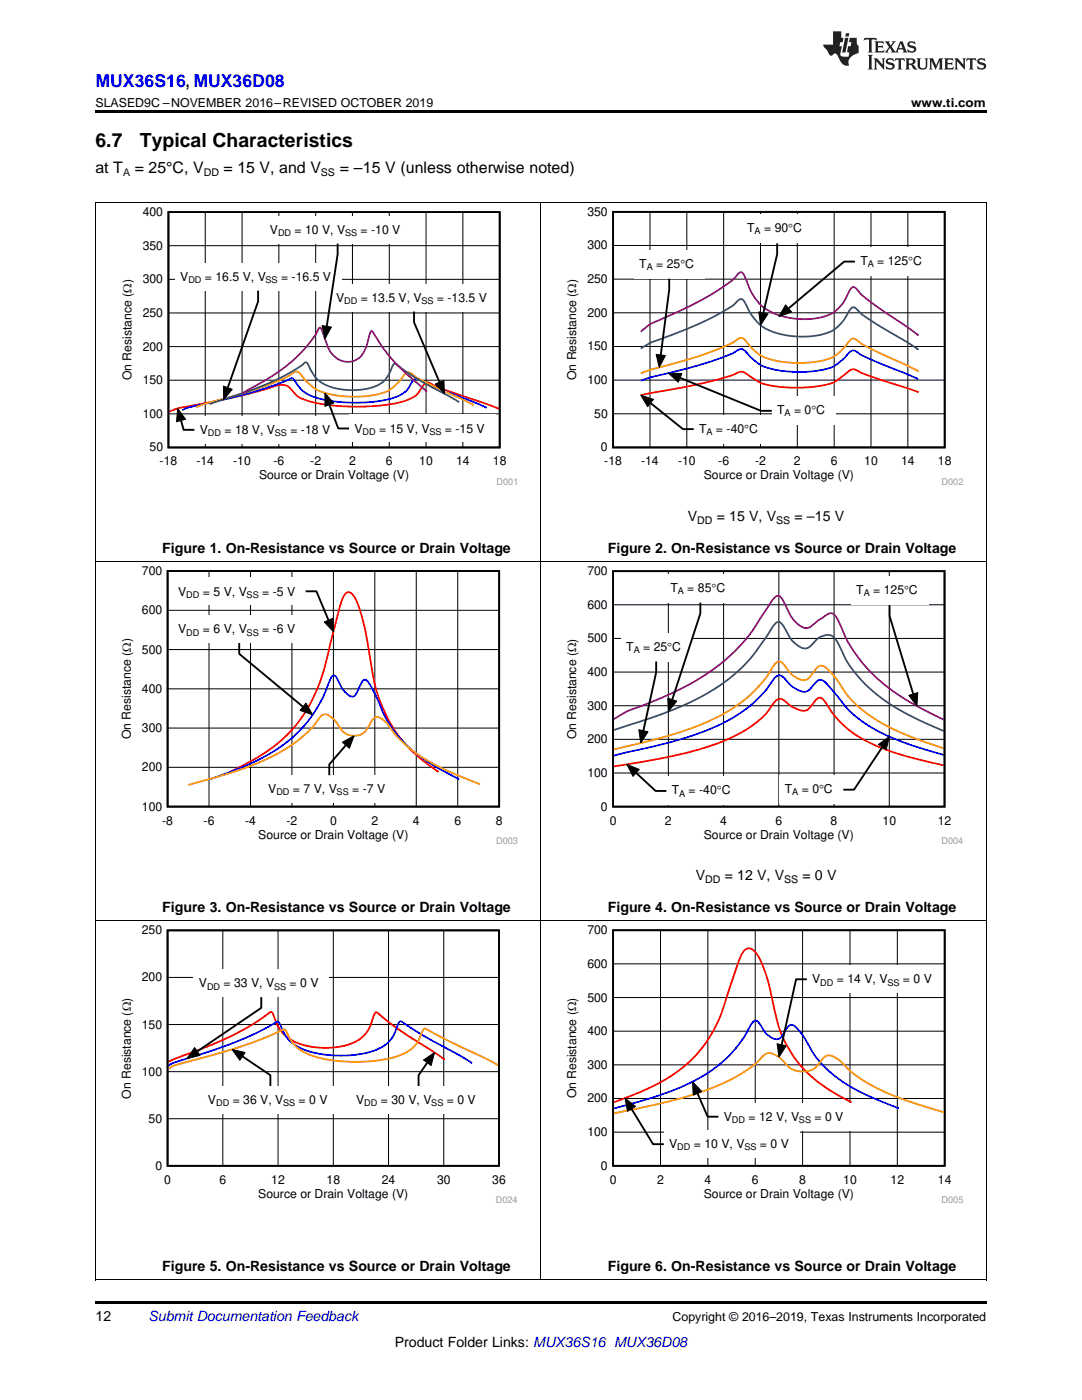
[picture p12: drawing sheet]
<svg xmlns="http://www.w3.org/2000/svg" width="216mm" height="279mm" viewBox="0 0 216 279" stroke-linecap="round" stroke-linejoin="round" font-family="sans-serif">
<path d="M19 255.4l.2 .1zM196.7 255.4l.1 .1zM19 259.7h177.8v.5h-177.8z" fill="#000"/>
<path d="M19.1 183.8v71.7M107.9 183.8v71.7M196.8 183.8v71.7M19 255.4h177.8" fill="none" stroke="#000" stroke-width=".2"/>
<path d="M23.7 184.7h79.6v55.5h-79.6z" fill-rule="evenodd" fill="#fff"/>
<path d="M33.4 185.7h66.2v47h-66.2z" fill="none" stroke="#000" stroke-width=".35"/>
<path d="M33.4 195.1h66.2M44.5 185.7v47M55.5 185.7v47M66.5 185.7v47M77.5 185.7v47M88.5 185.7v47M33.4 213.9h66.2M33.4 204.5h66.2M33.4 223.3h66.2" fill="none" stroke="#000" stroke-width=".2"/>
<path d="M88.5 211.4l-2.3-1.7-6.3-4-4.8-3.7-.4 .4-1.3 3.3-.8 1-.9 .7-1.3 .7-1.8 .6-1.9 .3-2.1 .1-1.9-.1-2-.4-1.6-.6-1.6-.8-1-.9-.7-.9-.6-1.1-.8-2.1-.3-.3-3.9 2.7-4 2.1-3.3 1.5-8 3.1-1.3 .7" fill="none" stroke="#f00" stroke-width=".35"/>
<path d="M94.1 212.1l-2.1-1.3-7.6-4.1-4.4-2.9-.3 .1-.2 .4-.9 2.2-.5 .9-.7 .7-1.2 .9-1.5 .7-2 .5-2.1 .3-2.4 .2-2.4-.1-2.5-.4-2.1-.5-1.6-.7-1.3-.8-.8-.8-.8-1.2-.9-2-.4-.3-4 2.1-4.1 1.9-4.2 1.5-8 2.6-1 .3-.5 .4" fill="none" stroke="#00f" stroke-width=".35"/>
<path d="M99.4 212.6l-2.7-1.5-7.9-3.7-3.9-2.1h-.2l-.3 .3-.8 2-.7 1-1 .9-1.3 .8-1.9 .7-2.2 .5-2.4 .3-2.7 .1-3-.1-2.7-.3-2.5-.5-2-.7-1.6-1-1-.9-.8-1.1-.8-1.6-.4-.3-3.9 1.8-4.1 1.5-5 1.5-8.4 2.3-.9 .3-.7 .5" fill="none" stroke="#f90" stroke-width=".35"/>
<path d="M70 216.7h27v5.5h-27z" fill-rule="evenodd" fill="#fff"/>
<path d="M84.5 211.6l2.2-1.6-.7 2.6z" fill="#000"/>
<path d="M84.5 211.6l2.2-1.6-.7 2.6z" fill="none" stroke="#000" stroke-width=".2"/>
<path d="M85.3 212.1l-1.8 2.5v2.1" fill="none" stroke="#000" stroke-width=".37"/>
<path d="M38.6 193.5h27.1v5.5h-27.1z" fill-rule="evenodd" fill="#fff"/>
<path d="M38.8 209.1l1.1 1.5-2.6 .7z" fill="#000"/>
<path d="M38.8 209.1l1.1 1.5-2.6 .7z" fill="none" stroke="#000" stroke-width=".2"/>
<path d="M52.1 199v2.1l-12.7 8.7" fill="none" stroke="#000" stroke-width=".37"/>
<path d="M40.4 216.7h27.1v5.5h-27.1z" fill-rule="evenodd" fill="#fff"/>
<path d="M46.3 209.4l2.6 .7-1 1.5z" fill="#000"/>
<path d="M46.3 209.4l2.6 .7-1 1.5z" fill="none" stroke="#000" stroke-width=".2"/>
<path d="M48.4 210.8l5.6 3.8v2.1" fill="none" stroke="#000" stroke-width=".37"/>
<path d="M112.6 184.7h79.6v55.5h-79.6z" fill-rule="evenodd" fill="#fff"/>
<path d="M122.3 185.6h66.2v47.1h-66.2z" fill="none" stroke="#000" stroke-width=".35"/>
<path d="M122.3 199.1h66.2M122.3 192.4h66.2M131.8 185.6v47.1M141.2 185.6v47.1M150.7 185.6v47.1M160.1 185.6v47.1M169.6 185.6v47.1M179 185.6v47.1M122.3 219.2h66.2M122.3 212.5h66.2M122.3 205.8h66.2M122.3 225.9h66.2" fill="none" stroke="#000" stroke-width=".2"/>
<path d="M169.6 219.8l.2 .1-3.5-1.9-3.1-2.1a22.9 22.9 0 0 1-8.7-14.7l-.3-1.1a27.6 27.6 0 0 0-3.3-9.8 1.61 1.61 0 0 0-2.1-.8 7.8 7.8 0 0 0-1.9 3.7l-.5 1.5a83.1 83.1 0 0 1-3.7 10.4 28.1 28.1 0 0 1-15.2 12.9l-5 2" fill="none" stroke="#f00" stroke-width=".35"/>
<path d="M179 221.1h.2l-7-2.9-2.6-1.4-2.6-1.7a20.4 20.4 0 0 1-6.4-7.8l-.7-1a3.6 3.6 0 0 0-2.1-1.8 7.5 7.5 0 0 0-1.9 2.4 1.58 1.58 0 0 1-2.4-.1 7.2 7.2 0 0 1-2.1-2.7 .75 .75 0 0 0-.8-.4 .75 .75 0 0 0-.6 .6 27 27 0 0 1-15.4 13.2l-5.4 1.9-6.7 1.8" fill="none" stroke="#00f" stroke-width=".35"/>
<path d="M188.3 222l-9-2.9-3.6-1.6-3.3-1.8a21 21 0 0 1-4.9-4.1l-.5-.3a1.97 1.97 0 0 0-3.3 .6 4.3 4.3 0 0 1-5.4 1.6 9.3 9.3 0 0 1-2.6-2.4l-.5-.3a2.2 2.2 0 0 0-3.6 .6 27.6 27.6 0 0 1-9.2 5.6l-4.2 1.5-4.5 1.3-11.2 2.4" fill="none" stroke="#f90" stroke-width=".35"/>
<path d="M132.5 225.6h27v5.5h-27z" fill-rule="evenodd" fill="#fff"/>
<path d="M124.7 219.2l2.1 1.6-1.6 1z" fill="#000"/>
<path d="M124.7 219.2l2.1 1.6-1.6 1z" fill="none" stroke="#000" stroke-width=".2"/>
<path d="M126 221.3l4.3 7h2.2" fill="none" stroke="#000" stroke-width=".37"/>
<path d="M143.3 220.1h27.1v5.5h-27.1z" fill-rule="evenodd" fill="#fff"/>
<path d="M138.2 215.9l1.8 1.9-1.7 .8z" fill="#000"/>
<path d="M138.2 215.9l1.8 1.9-1.7 .8z" fill="none" stroke="#000" stroke-width=".2"/>
<path d="M139.2 218.2l2 4.7h2.1" fill="none" stroke="#000" stroke-width=".37"/>
<path d="M161 192.7h27v5.5h-27z" fill-rule="evenodd" fill="#fff"/>
<path d="M155.1 208.3l1.8 .4-1.5 2.3z" fill="#000"/>
<path d="M19.1 112.1v71.7M107.9 112.1v71.7M196.8 112.1v71.7M19 183.7h177.8M155.1 208.3l1.8 .4-1.5 2.3z" fill="none" stroke="#000" stroke-width=".2"/>
<path d="M161 195.4h-2.2l-2.8 13.1" fill="none" stroke="#000" stroke-width=".37"/>
<path d="M23.7 113h79.6v55.5h-79.6z" fill-rule="evenodd" fill="#fff"/>
<path d="M33.4 114h66.2v47h-66.2z" fill="none" stroke="#000" stroke-width=".35"/>
<path d="M41.7 114v47M50 114v47M58.3 114v47M66.5 114v47M74.8 114v47M83.1 114v47M91.3 114v47M33.4 137.5h66.2M33.4 129.6h66.2M33.4 121.8h66.2M33.4 153.1h66.2M33.4 145.3h66.2" fill="none" stroke="#000" stroke-width=".2"/>
<path d="M87.2 153.9l.1 .1-3.4-2.6-2.5-2.3a28.8 28.8 0 0 1-7.4-17l-.2-1.3a36.8 36.8 0 0 0-3.1-11.8 1.05 1.05 0 0 0-1.7-.6 10.3 10.3 0 0 0-1.6 4.4l-.5 1.7a114.5 114.5 0 0 1-3.5 12.7 29 29 0 0 1-15.3 15.7l-2.3 1.2" fill="none" stroke="#f00" stroke-width=".35"/>
<path d="M91.3 155.4h.2l-3.7-1.9-2.7-1.6-1.8-1.3-2.5-2.2a23 23 0 0 1-5.6-9.1l-.6-1.2a5.6 5.6 0 0 0-1.7-2.4 .74 .74 0 0 0-.8 .6l-.8 1.8a1.1 1.1 0 0 1-.9 .9 1.1 1.1 0 0 1-1.2-.5 8.5 8.5 0 0 1-2.1-3.3l-.4-.4a.89 .89 0 0 0-.8 .8 27.5 27.5 0 0 1-16.1 16.9l-8.1 3.1" fill="none" stroke="#00f" stroke-width=".35"/>
<path d="M95.5 156.4l.1 .1-5.9-2.5-2.3-1.1-3.3-1.9-2.7-1.9a20.9 20.9 0 0 1-4.3-4.9l-.2-.2a2.06 2.06 0 0 0-2.1-.8l-.8 1a4.8 4.8 0 0 1-1.9 2.4 3.4 3.4 0 0 1-4.5-1.8 4 4 0 0 0-2.9-2.2 4 4 0 0 0-1.9 2l-1.4 1.5-2.5 2.1-2.1 1.4-3.1 1.7-3.1 1.3-3.1 1.2-9.9 2.8" fill="none" stroke="#f90" stroke-width=".35"/>
<path d="M34.5 115.3h26.5v5.5h-26.5z" fill-rule="evenodd" fill="#fff"/>
<path d="M64.7 124.1l1.7-.7 .1 2.7z" fill="#000"/>
<path d="M64.7 124.1l1.7-.7 .1 2.7z" fill="none" stroke="#000" stroke-width=".2"/>
<path d="M61 118h2.1l2.4 5.8" fill="none" stroke="#000" stroke-width=".37"/>
<path d="M34.5 122.8h26.5v5.5h-26.5z" fill-rule="evenodd" fill="#fff"/>
<path d="M61.1 140.3l1.3 2.4-2.5-.9z" fill="#000"/>
<path d="M61.1 140.3l1.3 2.4-2.5-.9z" fill="none" stroke="#000" stroke-width=".2"/>
<path d="M47.7 128.3v2.2l12.8 10.5" fill="none" stroke="#000" stroke-width=".37"/>
<path d="M52.4 154.7h26.6v5.5h-26.6z" fill-rule="evenodd" fill="#fff"/>
<path d="M68.3 148.1l2.4-1.3-1 2.5z" fill="#000"/>
<path d="M68.3 148.1l2.4-1.3-1 2.5z" fill="none" stroke="#000" stroke-width=".2"/>
<path d="M69 148.7l-3.3 3.9v2.1" fill="none" stroke="#000" stroke-width=".37"/>
<path d="M112.6 113h79.6v55.5h-79.6z" fill-rule="evenodd" fill="#fff"/>
<path d="M122.3 114h66.2v47h-66.2z" fill="none" stroke="#000" stroke-width=".35"/>
<path d="M133.4 114v47M144.4 114v47M155.4 114v47M166.4 114v47M177.4 114v47M122.3 134.1h66.2M122.3 127.4h66.2M122.3 120.7h66.2M122.3 154.3h66.2M122.3 147.6h66.2M122.3 140.8h66.2" fill="none" stroke="#000" stroke-width=".2"/>
<path d="M188.3 152.7l-8.9-2.2-3.6-1.3-2.5-1.1a19.7 19.7 0 0 1-8.8-8.2 1.02 1.02 0 0 0-1-.7 1.02 1.02 0 0 0-.9 .8l-.6 .7a2.15 2.15 0 0 1-3.3 .7l-1.1-.6a3.3 3.3 0 0 0-2.2-1.3 8.4 8.4 0 0 0-2.5 2.9 29.6 29.6 0 0 1-13.2 7.1l-6.3 1.6-10.9 1.9" fill="none" stroke="#f00" stroke-width=".35"/>
<path d="M188.3 150.6l-8.1-2.5-3-1.2-2.8-1.4a21.8 21.8 0 0 1-7.7-7.1l-.6-.6a5.6 5.6 0 0 0-2.4-2.1 5.9 5.9 0 0 0-2.2 2 2.25 2.25 0 0 1-2.8-.3 8 8 0 0 1-2.5-2.3 1 1 0 0 0-1.6 .2 28.3 28.3 0 0 1-14.9 11l-6.6 2-10.6 2.5" fill="none" stroke="#00f" stroke-width=".35"/>
<path d="M188.3 149.3l-7.3-2.5-2.7-1.3-3.1-1.6a22.1 22.1 0 0 1-8.2-8.3l-.9-1a4.1 4.1 0 0 0-2.4-1.8 7.9 7.9 0 0 0-2.2 2.4 2.06 2.06 0 0 1-2.8-.1 6.4 6.4 0 0 1-2.2-2.4 1.04 1.04 0 0 0-.9-.7 1.04 1.04 0 0 0-1 .6 28.8 28.8 0 0 1-15.4 12.3l-7.2 2.3-9.5 2.4" fill="none" stroke="#f90" stroke-width=".35"/>
<path d="M122.5 145.7l9.8-3.3 4.4-1.8 4.9-2.5 4.2-2.9a32.2 32.2 0 0 0 7.7-9l.8-1.3a1.21 1.21 0 0 1 1.4-.7l.8 1a8.7 8.7 0 0 0 2.5 3.5 1.99 1.99 0 0 0 3.3-.4 3.4 3.4 0 0 1 3.6-1.5 6.3 6.3 0 0 1 2.2 3.3 25.4 25.4 0 0 0 9.1 10.1l4.1 2.5 7 3.2" fill="none" stroke="#295c75" stroke-width=".35"/>
<path d="M122.5 143.5a38.3 38.3 0 0 1 8.1-3.7l4.1-1.8 4.2-2.2 3.6-2.3 3-2.5a33.2 33.2 0 0 0 6.9-8.6l.5-.8a6.9 6.9 0 0 1 2.2-2.7 1.17 1.17 0 0 1 1.1 .9l.3 .5a10.9 10.9 0 0 0 2.5 4.1 2.16 2.16 0 0 0 3.6 0l1.3-1a2.73 2.73 0 0 1 2.2-1 8.9 8.9 0 0 1 2.3 4 31.9 31.9 0 0 0 14 14.2l5.9 3" fill="none" stroke="#800080" stroke-width=".35"/>
<path d="M133 155h14.9v5.7h-14.9z" fill-rule="evenodd" fill="#fff"/>
<path d="M125.1 152.6l2.5 1-1.3 1.3z" fill="#000"/>
<path d="M125.1 152.6l2.5 1-1.3 1.3z" fill="none" stroke="#000" stroke-width=".2"/>
<path d="M126.9 154.2l3.9 3.7h2.2" fill="none" stroke="#000" stroke-width=".37"/>
<path d="M155.5 154.7h12.8v5.8h-12.8z" fill-rule="evenodd" fill="#fff"/>
<path d="M175.3 148.6l2.2-1.6-.7 2.6z" fill="#000"/>
<path d="M175.3 148.6l2.2-1.6-.7 2.6z" fill="none" stroke="#000" stroke-width=".2"/>
<path d="M176.1 149.1l-5.7 8.5h-2.1" fill="none" stroke="#000" stroke-width=".37"/>
<path d="M123.9 126.2h14.1v5.8h-14.1z" fill-rule="evenodd" fill="#fff"/>
<path d="M127.5 145.6l1.8 .4-1.4 2.3z" fill="#000"/>
<path d="M127.5 145.6l1.8 .4-1.4 2.3z" fill="none" stroke="#000" stroke-width=".2"/>
<path d="M130.9 132v2.2l-2.5 11.6" fill="none" stroke="#000" stroke-width=".37"/>
<path d="M132.7 114.5h14.1v5.8h-14.1z" fill-rule="evenodd" fill="#fff"/>
<path d="M133.3 139.3l1.7 .6-1.6 2.1z" fill="#000"/>
<path d="M133.3 139.3l1.7 .6-1.6 2.1z" fill="none" stroke="#000" stroke-width=".2"/>
<path d="M139.7 120.3v2.1l-5.6 17.2" fill="none" stroke="#000" stroke-width=".37"/>
<path d="M169.8 115h15.4v5.8h-15.4z" fill-rule="evenodd" fill="#fff"/>
<path d="M181.3 138.8l1.8-.6-.1 2.7z" fill="#000"/>
<path d="M19.1 40.4v71.7M107.9 40.4v71.7M196.8 40.4v71.7M19 112.1h177.8M181.3 138.8l1.8-.6-.1 2.7z" fill="none" stroke="#000" stroke-width=".2"/>
<path d="M177.5 120.8v2.1l4.7 15.6" fill="none" stroke="#000" stroke-width=".37"/>
<path d="M23.9 41.4h79.2v55.4h-79.2z" fill-rule="evenodd" fill="#fff"/>
<path d="M33.6 42.3h66.1v47h-66.1z" fill="none" stroke="#000" stroke-width=".35"/>
<g fill="none" stroke="#000" stroke-width=".2">
<path d="M33.6 55.7h66.1M33.6 49h66.1M41 42.3v47M48.3 42.3v47M55.6 42.3v47M63 42.3v47M70.3 42.3v47M77.7 42.3v47M85 42.3v47M92.4 42.3v47M33.6 75.9h66.1M33.6 69.2h66.1"/>
<path d="M33.6 62.5h66.1M33.6 82.6h66.1"/>
</g>
<path d="M99.5 81.6l-13-4.7a1.51 1.51 0 0 0-1.7-.4l-.5 .7a6.1 6.1 0 0 1-4.6 3.1l-4.2 .7-4.8 .2-4.6-.3-4-.7a6.2 6.2 0 0 1-4.3-2.8 3.6 3.6 0 0 0-3.8 0l-7.7 2-10.7 2.1-1.8 .6" fill="none" stroke="#f00" stroke-width=".35"/>
<path d="M97 81.3l-12.6-5.2a1.69 1.69 0 0 0-1.6-.4 5.9 5.9 0 0 0-1.5 2.1l-1.1 .9-1.1 .5-2.9 .8-4 .3-4.3-.1-3.7-.5-2.4-.8-1.5-1-1.4-1.9a.76 .76 0 0 0-.7-.5 .76 .76 0 0 0-.7 .3l-6.6 2.3-4.7 1.3-8.6 1.9-1.2 .6" fill="none" stroke="#00f" stroke-width=".35"/>
<path d="M94.2 80.7h.1l-8.7-4.1-2.8-1.5a1.74 1.74 0 0 0-1.6-.7l-.2 .1a11 11 0 0 1-4.2 3.8l-2.3 .5-3.1 .4-3.5-.2-2.5-.4a8.6 8.6 0 0 1-5.5-4 1.14 1.14 0 0 0-1.9 .1l-2.9 1.5-3.9 1.4-9.7 2.8-2.4 .8" fill="none" stroke="#f90" stroke-width=".35"/>
<path d="M91.4 80.2l-7.9-4.5-4.3-2.9a.49 .49 0 0 0-.5-.2 .49 .49 0 0 0-.4 .5l-.5 1.3-.9 1.3-1.3 1.1-1.2 .5-1.4 .3-2.9 .3-3.3-.4-2.3-.9-1.6-1.3-1.3-2.3a.61 .61 0 0 0-.8-.6l-.6 .5-2.1 1.3-3.9 2-4.3 1.7-8 2.8" fill="none" stroke="#295c75" stroke-width=".35"/>
<path d="M85 78l.1 .1-4.5-4-2.1-2.1-2.1-2.6-1.7-2.6a.67 .67 0 0 0-.7-.7l-.2 .4a11 11 0 0 1-1.5 4.3l-1.1 1-1.5 .4-1.5-.2-1.3-.7a6.1 6.1 0 0 1-2-3.5l-.4-1a2.19 2.19 0 0 0-.7-1.4l-.8 1.4-1.8 2.3-3.1 3.1-4.2 3.1-5.6 3.2" fill="none" stroke="#800080" stroke-width=".35"/>
<path d="M38.8 83h29.2v5.5h-29.2z" fill-rule="evenodd" fill="#fff"/>
<path d="M35.5 81.5l1.5 2.2-1.8 .5z" fill="#000"/>
<path d="M35.5 81.5l1.5 2.2-1.8 .5z" fill="none" stroke="#000" stroke-width=".2"/>
<path d="M36.1 83.9l.5 1.9h2.2" fill="none" stroke="#000" stroke-width=".37"/>
<path d="M34.9 52.5h33.2v5.5h-33.2z" fill-rule="evenodd" fill="#fff"/>
<path d="M44.6 77.1l1.7 .6-1.7 2.1z" fill="#000"/>
<path d="M44.6 77.1l1.7 .6-1.7 2.1z" fill="none" stroke="#000" stroke-width=".2"/>
<path d="M51.5 58v2.2l-6.1 17.2" fill="none" stroke="#000" stroke-width=".37"/>
<path d="M69.6 82.8h29.2v5.5h-29.2z" fill-rule="evenodd" fill="#fff"/>
<path d="M64.8 78.4l1.8 2-1.8 .7z" fill="#000"/>
<path d="M64.8 78.4l1.8 2-1.8 .7z" fill="none" stroke="#000" stroke-width=".2"/>
<path d="M65.7 80.8l1.8 4.7h2.1" fill="none" stroke="#000" stroke-width=".37"/>
<path d="M66 56.7h33.2v5.5h-33.2z" fill-rule="evenodd" fill="#fff"/>
<path d="M86.9 76.6l1.7-.7 .1 2.7z" fill="#000"/>
<path d="M86.9 76.6l1.7-.7 .1 2.7z" fill="none" stroke="#000" stroke-width=".2"/>
<path d="M82.6 62.2v2.1l5.1 12" fill="none" stroke="#000" stroke-width=".37"/>
<path d="M52.8 43.1h29.2v5.5h-29.2z" fill-rule="evenodd" fill="#fff"/>
<path d="M64.3 65l1.8 .3-1.3 2.3z" fill="#000"/>
<path d="M64.3 65l1.8 .3-1.3 2.3z" fill="none" stroke="#000" stroke-width=".2"/>
<path d="M67.4 48.6v2.1l-2.2 14.4" fill="none" stroke="#000" stroke-width=".37"/>
<path d="M112.6 41.3h79.6v55.5h-79.6z" fill-rule="evenodd" fill="#fff"/>
<path d="M122.3 42.3h66.2v47h-66.2z" fill="none" stroke="#000" stroke-width=".35"/>
<g fill="none" stroke="#000" stroke-width=".2">
<path d="M122.3 55.7h66.2M122.3 49h66.2M129.7 42.3v47M137 42.3v47M144.4 42.3v47M151.7 42.3v47M159.1 42.3v47M166.5 42.3v47M173.8 42.3v47M181.1 42.3v47M122.3 75.9h66.2M122.3 69.1h66.2"/>
<path d="M122.3 62.4h66.2M122.3 82.6h66.2"/>
</g>
<path d="M183 78.2h.1l-8.9-2.9-2.8-1.1a1.64 1.64 0 0 0-2.6 .3l-.1 .2a9.9 9.9 0 0 1-6.8 2.5l-4.1 .2-3.8-.4a10.3 10.3 0 0 1-5.4-2.6 2.18 2.18 0 0 0-2.2 .4l-6.8 1.8-11.7 2.3" fill="none" stroke="#f00" stroke-width=".35"/>
<path d="M183 75.5l.1 .1-8.8-3.6-2.9-1.5a1.26 1.26 0 0 0-2.2 .1 8.7 8.7 0 0 1-7 3.5l-3.8 .1-4.3-.5a8.8 8.8 0 0 1-5.5-3.7 1.23 1.23 0 0 0-1.8 .2l-2.9 1.2-3.7 1.3-10.1 2.5-2.2 .8" fill="none" stroke="#00f" stroke-width=".35"/>
<path d="M183 74h.1l-8.9-4.2-2.6-1.4a1.77 1.77 0 0 0-1.7-.8l-.1 .2a11.1 11.1 0 0 1-4.3 3.8l-2 .5-3.1 .3-3.1-.1-3.2-.5a8.6 8.6 0 0 1-5.5-4 1.14 1.14 0 0 0-1.8 .2l-2.6 1.3-4 1.5-10.1 2.9-2.2 .8" fill="none" stroke="#f90" stroke-width=".35"/>
<path d="M127.9 69.6l2-1.2 9-3.5 5.3-2.7a14.2 14.2 0 0 0 3.5-2.5h.2a3.7 3.7 0 0 1 1.5 2.1 9.5 9.5 0 0 0 7.9 5.2l3.3 .2 3.1-.4a7.3 7.3 0 0 0 5.7-4.7l.2-.2a.78 .78 0 0 1 .7-.6 .78 .78 0 0 1 .7 .5l1 .9 1.8 1.3 9.3 5.7-.1-.1" fill="none" stroke="#295c75" stroke-width=".35"/>
<path d="M127.9 66.2a15.8 15.8 0 0 1 5.7-3.2l5.3-2.5 5.3-3.2a12.9 12.9 0 0 0 3.3-2.9 .44 .44 0 0 1 .7 .2l.4 .6a12.5 12.5 0 0 0 3.9 6.2l2.2 1.2 3.1 .9 3.1 .2 2.8-.3a7 7 0 0 0 5.5-4.8l.4-.7a.76 .76 0 0 1 .7-.6 .76 .76 0 0 1 .7 .5l1 1.1 2.3 1.8 6.5 4.4 2.3 1.7-.1-.1" fill="none" stroke="#800080" stroke-width=".35"/>
<path d="M138.4 82.8h14.9v5.7h-14.9z" fill-rule="evenodd" fill="#fff"/>
<path d="M127.9 78.9l2.5 .8-1.2 1.5z" fill="#000"/>
<path d="M127.9 78.9l2.5 .8-1.2 1.5z" fill="none" stroke="#000" stroke-width=".2"/>
<path d="M129.8 80.4l6.5 5.2h2.1" fill="none" stroke="#000" stroke-width=".37"/>
<path d="M154 79.1h12.7v5.8h-12.7z" fill-rule="evenodd" fill="#fff"/>
<path d="M133.4 74.5h2.7l-.8 1.8z" fill="#000"/>
<path d="M133.4 74.5h2.7l-.8 1.8z" fill="none" stroke="#000" stroke-width=".2"/>
<path d="M135.7 75.4l16.1 6.6h2.2" fill="none" stroke="#000" stroke-width=".37"/>
<path d="M126.5 49.8h14.1v5.8h-14.1z" fill-rule="evenodd" fill="#fff"/>
<path d="M130.9 70.7l1.9 .3-1.3 2.3z" fill="#000"/>
<path d="M130.9 70.7l1.9 .3-1.3 2.3z" fill="none" stroke="#000" stroke-width=".2"/>
<path d="M133.5 55.6v2.2l-1.7 13" fill="none" stroke="#000" stroke-width=".37"/>
<path d="M148 42.8h14.1v5.8h-14.1z" fill-rule="evenodd" fill="#fff"/>
<path d="M151.4 62.2l1.8 .5-1.4 2.2z" fill="#000"/>
<path d="M151.4 62.2l1.8 .5-1.4 2.2z" fill="none" stroke="#000" stroke-width=".2"/>
<path d="M155.1 48.6v2.1l-2.8 11.7" fill="none" stroke="#000" stroke-width=".37"/>
<path d="M170.6 49.3h15.4v5.8h-15.4z" fill-rule="evenodd" fill="#fff"/>
<path d="M156.8 60.8l1.2 1.5-2.6 .9z" fill="#000"/>
<path d="M19 40.4h177.8M156.8 60.8l1.2 1.5-2.6 .9z" fill="none" stroke="#000" stroke-width=".2"/>
<path d="M170.6 52.2h-2.1l-11.2 9.4" fill="none" stroke="#000" stroke-width=".37"/>
<path d="M19 22h177.8v.5h-177.8z" fill="#000"/>
<g fill="#231f20">
<path d="M172.5 7.6l-.1 .5 .4-.2h.6v.1v2.1l-.2 .4h.9l-.2-.4v-2.1l.1-.1h.5l.5 .2-.2-.5zM174.5 8.3l.2 .3v1.5l-.2 .4h1.8l.2-.6a1.04 1.04 0 0 1-1.3 .2v-.7h.6l.3 .2v-.6l-.3 .2h-.6v-.6l.8-.1 .4 .3-.2-.5zM176.5 8.3l.9 1.1-.9 1.1h.8l-.2-.2 .4-.7 .5 .7-.2 .2h1.5l-.2-.2 .2-.4h.9l.1 .4-.2 .2h1l-.3-.3-.7-1.9h-.5l-.9 2-.8-1 .9-1h-.8l.1 .3-.4 .5-.3-.6 .1-.2zM179.7 8.6l.4 1h-.7zM181.3 8.4a.63 .63 0 0 0-.2 .7 .63 .63 0 0 0 .6 .4l.6 .2 .1 .2a.75 .75 0 0 1-.7 .4 .75 .75 0 0 1-.6-.5l.1 .7 .1-.1a1.11 1.11 0 0 0 1.5-.6 1.13 1.13 0 0 0-1.2-.8l-.1-.4a1.04 1.04 0 0 1 1.2 .2l-.2-.5-.2 .1-.4-.2zM173.2 10.9l.2 .4v2.2l-.2 .4h1l-.3-.4v-2.2l.3-.4zM174.3 11.6l.3 .4v1.5l-.3 .4h.8l-.2-.4v-1.3l1.5 1.7v-1.9l.2-.4h-.7l.2 .4v.9l-1.1-1.3zM177 11.8a.62 .62 0 0 0-.2 .7 .62 .62 0 0 0 .6 .4l.6 .1 .1 .3a.76 .76 0 0 1-.7 .3 .76 .76 0 0 1-.7-.4l.2 .7 .1-.1a1.11 1.11 0 0 0 1.5-.6 1.13 1.13 0 0 0-1.2-.8l-.1-.4a1.04 1.04 0 0 1 1.2 .2l-.2-.6-.2 .1-.5-.1zM178.7 11.6l-.2 .6a.61 .61 0 0 1 .8-.3v1.6l-.2 .4h.9l-.2-.4v-1.6a.63 .63 0 0 1 .7 .3l-.1-.6zM180.6 11.6l.3 .4v1.5l-.3 .4h1l-.2-.2-.1-.8 .6 .2a.76 .76 0 0 0 1.2 .7l-1-1a.58 .58 0 0 0 .6-.5 .58 .58 0 0 0-.5-.6zM181.4 11.9h.1a.45 .45 0 0 1 .5 .1 .45 .45 0 0 1 .1 .5l-.8 .2zM182.9 11.6l.2 .2a2.17 2.17 0 0 0 .3 1.9 .99 .99 0 0 0 1.6-.6v-1.1l.2-.4h-.7l.2 .2a1.92 1.92 0 0 1-.2 1.8 .6 .6 0 0 1-.9-.5v-1.1l.2-.4zM185.4 11.6l.2 .4v1.5l-.2 .4h.7l-.2-.4v-1.4l.8 1.8 .8-1.8v1.4l-.2 .4h.9l-.2-.4v-1.5l.2-.4h-.8l-.6 1.5-.6-1.5zM188.4 11.6l.2 .4v1.5l-.2 .4h1.8l.1-.6a1.04 1.04 0 0 1-1.2 .1v-.6h.5l.4 .2v-.6l-.4 .2h-.5v-.7h.8l.3 .3-.1-.6zM190.5 11.6l.2 .4v1.5l-.2 .4h.7l-.2-.4v-1.3l1.5 1.7v-1.9l.2-.4h-.7l.2 .4v.9l-1.1-1.3zM192.9 11.6l-.1 .6a.61 .61 0 0 1 .7-.3l.1 1.6-.3 .4h1l-.3-.4 .1-1.6a.63 .63 0 0 1 .7 .3l-.1-.6zM195.2 11.8a.62 .62 0 0 0-.2 .7 .62 .62 0 0 0 .6 .4l.6 .1 .1 .3a.76 .76 0 0 1-.7 .3 .76 .76 0 0 1-.6-.4l.1 .7 .1-.1a1.11 1.11 0 0 0 1.6-.6 1.13 1.13 0 0 0-1.3-.8l-.1-.4a1.04 1.04 0 0 1 1.2 .2l-.1-.6-.2 .1-.5-.1z"/>
<path d="M166.2 6.3v2.6h-1.9v.4l.8 .9a.91 .91 0 0 0 1 .8 .56 .56 0 0 1 .5-.3 .56 .56 0 0 1 .5 .3l.4 .8a1.53 1.53 0 0 0 1.9 1.2 1.54 1.54 0 0 1 1-2.1l.9-.3v-1.4a1.52 1.52 0 0 1-.4-1.6h-1.3l-.2 .8h.5l-.2 .8h-.5l-.1 1v.2l.4 .1-.2 .8a1.93 1.93 0 0 1-1.6-.3l.3-1.8h-.5l.2-.8h.4l.2-.8h-.4v-1.3zM168.6 7.6l-.6 2.9h.7l.6-2.9zM168.8 6.6l-.1 .7h.6l.2-.7z"/>
</g>
<g font-size="3.9">
<text x="19" y="29.3">6.7</text>
<text x="27.9" y="29.3">Typical Characteristics</text>
</g>
<text font-size="3.5" fill="#00f" x="19" y="17.3">MUX36S16, MUX36D08</text>
<g font-size="3.2">
<text x="19" y="34.4">at T</text>
<text x="26.9" y="34.4">= 25°C, V</text>
<text x="44.6" y="34.4">= 15 V, and V</text>
<text x="67.8" y="34.4">= –15 V (unless otherwise noted)</text>
</g>
<g font-size="2.8">
<text x="137.3" y="104">V</text>
<text x="143" y="104">= 15 V, V</text>
<text x="158.5" y="104">= –15 V</text>
<text x="32.4" y="110.3">Figure 1. On-Resistance vs Source or Drain Voltage</text>
<text x="121.3" y="110.3">Figure 2. On-Resistance vs Source or Drain Voltage</text>
<text x="138.9" y="175.7">V</text>
<text x="144.6" y="175.7">= 12 V, V</text>
<text x="160.1" y="175.7">= 0 V</text>
<text x="32.4" y="182">Figure 3. On-Resistance vs Source or Drain Voltage</text>
<text x="121.3" y="182">Figure 4. On-Resistance vs Source or Drain Voltage</text>
<text x="32.4" y="253.7">Figure 5. On-Resistance vs Source or Drain Voltage</text>
<text x="121.3" y="253.7">Figure 6. On-Resistance vs Source or Drain Voltage</text>
<text x="19" y="263.6">12</text>
<text x="78.8" y="268.9">Product Folder Links: MUX36S16 MUX36D08</text>
</g>
<text font-size="2.8" fill="#0000c8" x="29.6" y="263.6">Submit Documentation Feedback</text>
<g font-size="2.5">
<text x="19" y="21.4">SLASED9C –NOVEMBER 2016–REVISED OCTOBER 2019</text>
<text x="181.8" y="21.4">www.ti.com</text>
<text x="134.2" y="263.6">Copyright © 2016–2019, Texas Instruments Incorporated</text>
</g>
<g font-size="2.4">
<text x="28.5" y="43.1">400</text>
<text x="53.9" y="46.7">V</text>
<text x="58.8" y="46.7">= 10 V, V</text>
<text x="71.9" y="46.7">= -10 V</text>
<text x="117.2" y="43.1">350</text>
<text x="149.1" y="46.4">T</text>
<text x="152.5" y="46.4">= 90qC</text>
<text x="28.5" y="49.8">350</text>
<text x="117.2" y="49.8">300</text>
<text x="127.6" y="53.4">T</text>
<text x="130.9" y="53.4">= 25qC</text>
<text x="171.7" y="52.9">T</text>
<text x="175" y="52.9">= 125</text>
<text x="181.2" y="52.9">qC</text>
<text x="28.5" y="56.5">300</text>
<text x="36" y="56.1">V</text>
<text x="40.9" y="56.1">= 16.5 V, V</text>
<text x="56.1" y="56.1">= -16.5 V</text>
<text x="117.2" y="56.5">250</text>
<text x="28.5" y="63.3">250</text>
<text x="67.1" y="60.3">V</text>
<text x="72" y="60.3">= 13.5 V, V</text>
<text x="87.2" y="60.3">= -13.5 V</text>
<text x="117.2" y="63.2">200</text>
<text x="28.5" y="70">200</text>
<text x="117.2" y="69.9">150</text>
<text x="26.3" y="75.9" transform="rotate(-90 26.3 75.9)">On Resistance (:)</text>
<text x="28.5" y="76.7">150</text>
<text x="115" y="75.9" transform="rotate(-90 115 75.9)">On Resistance (:)</text>
<text x="117.2" y="76.7">100</text>
<text x="28.5" y="83.4">100</text>
<text x="118.6" y="83.4">50</text>
<text x="155.1" y="82.7">T</text>
<text x="158.4" y="82.7">= 0qC</text>
<text x="39.9" y="86.6">V</text>
<text x="44.8" y="86.6">= 18 V, V</text>
<text x="57.9" y="86.6">= -18 V</text>
<text x="70.7" y="86.4">V</text>
<text x="75.6" y="86.4">= 15 V, V</text>
<text x="88.8" y="86.4">= -15 V</text>
<text x="139.5" y="86.3">T</text>
<text x="142.9" y="86.3">= -40qC</text>
<text x="29.8" y="90.1">50</text>
<text x="31.9" y="92.9">-18</text>
<text x="39.2" y="92.9">-14</text>
<text x="46.5" y="92.9">-10</text>
<text x="51.7" y="95.7">Source or Drain Voltage (V)</text>
<text x="54.6" y="92.9">-6</text>
<text x="61.9" y="92.9">-2</text>
<text x="69.6" y="92.9">2</text>
<text x="77" y="92.9">6</text>
<text x="83.7" y="92.9">10</text>
<text x="91" y="92.9">14</text>
<text x="98.4" y="92.9">18</text>
<text x="119.9" y="90.1">0</text>
<text x="120.6" y="92.9">-18</text>
<text x="127.9" y="92.9">-14</text>
<text x="135.3" y="92.9">-10</text>
<text x="140.4" y="95.7">Source or Drain Voltage (V)</text>
<text x="143.3" y="92.9">-6</text>
<text x="150.7" y="92.9">-2</text>
<text x="158.4" y="92.9">2</text>
<text x="165.8" y="92.9">6</text>
<text x="172.5" y="92.9">10</text>
<text x="179.8" y="92.9">14</text>
<text x="187.2" y="92.9">18</text>
<text x="28.3" y="114.8">700</text>
<text x="35.6" y="118.8">V</text>
<text x="40.5" y="118.8">= 5 V, V</text>
<text x="52.3" y="118.8">= -5 V</text>
<text x="117.2" y="114.8">700</text>
<text x="133.8" y="118.1">T</text>
<text x="137.1" y="118.1">= 85qC</text>
<text x="170.9" y="118.6">T</text>
<text x="174.2" y="118.6">= 125qC</text>
<text x="28.3" y="122.6">600</text>
<text x="117.2" y="121.5">600</text>
<text x="28.3" y="130.4">500</text>
<text x="35.6" y="126.4">V</text>
<text x="40.5" y="126.4">= 6 V, V</text>
<text x="52.3" y="126.4">= -6 V</text>
<text x="117.2" y="128.2">500</text>
<text x="125" y="129.8">T</text>
<text x="128.3" y="129.8">= 25qC</text>
<text x="117.2" y="134.9">400</text>
<text x="28.3" y="138.3">400</text>
<text x="117.2" y="141.6">300</text>
<text x="26.1" y="147.5" transform="rotate(-90 26.1 147.5)">On Resistance (:)</text>
<text x="28.3" y="146.1">300</text>
<text x="115" y="147.6" transform="rotate(-90 115 147.6)">On Resistance (:)</text>
<text x="117.2" y="148.4">200</text>
<text x="28.3" y="153.9">200</text>
<text x="117.2" y="155.1">100</text>
<text x="28.3" y="161.8">100</text>
<text x="53.5" y="158.3">V</text>
<text x="58.5" y="158.3">= 7 V, V</text>
<text x="70.3" y="158.3">= -7 V</text>
<text x="119.9" y="161.8">0</text>
<text x="134" y="158.6">T</text>
<text x="137.4" y="158.6">= -40qC</text>
<text x="156.6" y="158.3">T</text>
<text x="160" y="158.3">= 0qC</text>
<text x="32.4" y="164.6">-8</text>
<text x="40.6" y="164.6">-6</text>
<text x="48.9" y="164.6">-4</text>
<text x="51.5" y="167.3">Source or Drain Voltage (V)</text>
<text x="57.2" y="164.6">-2</text>
<text x="65.9" y="164.6">0</text>
<text x="74.1" y="164.6">2</text>
<text x="82.4" y="164.6">4</text>
<text x="90.7" y="164.6">6</text>
<text x="98.9" y="164.6">8</text>
<text x="121.7" y="164.6">0</text>
<text x="132.7" y="164.6">2</text>
<text x="140.4" y="167.3">Source or Drain Voltage (V)</text>
<text x="143.7" y="164.6">4</text>
<text x="154.7" y="164.6">6</text>
<text x="165.7" y="164.6">8</text>
<text x="176.1" y="164.6">10</text>
<text x="187.1" y="164.6">12</text>
<text x="28.3" y="186.5">250</text>
<text x="117.2" y="186.4">700</text>
<text x="28.3" y="195.9">200</text>
<text x="39.7" y="197.1">V</text>
<text x="44.6" y="197.1">= 33 V, V</text>
<text x="57.8" y="197.1">= 0 V</text>
<text x="117.2" y="193.2">600</text>
<text x="162.1" y="196.3">V</text>
<text x="167" y="196.3">= 14 V, V</text>
<text x="180.2" y="196.3">= 0 V</text>
<text x="117.2" y="199.9">500</text>
<text x="28.3" y="205.3">150</text>
<text x="117.2" y="206.6">400</text>
<text x="28.3" y="214.7">100</text>
<text x="117.2" y="213.3">300</text>
<text x="26.1" y="219.2" transform="rotate(-90 26.1 219.2)">On Resistance (:)</text>
<text x="41.5" y="220.3">V</text>
<text x="46.4" y="220.3">= 36 V, V</text>
<text x="59.6" y="220.3">= 0 V</text>
<text x="71.1" y="220.3">V</text>
<text x="76" y="220.3">= 30 V, V</text>
<text x="89.2" y="220.3">= 0 V</text>
<text x="115" y="219.2" transform="rotate(-90 115 219.2)">On Resistance (:)</text>
<text x="117.2" y="220">200</text>
<text x="29.7" y="224.1">50</text>
<text x="117.2" y="226.7">100</text>
<text x="144.4" y="223.7">V</text>
<text x="149.4" y="223.7">= 12 V, V</text>
<text x="162.5" y="223.7">= 0 V</text>
<text x="31" y="233.5">0</text>
<text x="119.9" y="233.5">0</text>
<text x="133.5" y="229.2">V</text>
<text x="138.5" y="229.2">= 10 V, V</text>
<text x="151.6" y="229.2">= 0 V</text>
<text x="32.8" y="236.2">0</text>
<text x="43.8" y="236.2">6</text>
<text x="51.5" y="239">Source or Drain Voltage (V)</text>
<text x="54.1" y="236.2">12</text>
<text x="65.2" y="236.2">18</text>
<text x="76.2" y="236.2">24</text>
<text x="87.2" y="236.2">30</text>
<text x="98.2" y="236.2">36</text>
<text x="121.7" y="236.2">0</text>
<text x="131.1" y="236.2">2</text>
<text x="140.4" y="239">Source or Drain Voltage (V)</text>
<text x="140.6" y="236.2">4</text>
<text x="150" y="236.2">6</text>
<text x="159.5" y="236.2">8</text>
<text x="168.3" y="236.2">10</text>
<text x="177.7" y="236.2">12</text>
<text x="187.2" y="236.2">14</text>
</g>
<g font-size="2.1">
<text x="24.6" y="35.1">A</text>
<text x="40.6" y="35.1">DD</text>
<text x="64" y="35.1">SS</text>
<text x="139.1" y="104.6">DD</text>
<text x="154.9" y="104.6">SS</text>
<text x="140.7" y="176.2">DD</text>
<text x="156.5" y="176.2">SS</text>
</g>
<g font-size="1.8">
<text x="55.5" y="47.1">DD</text>
<text x="68.8" y="47.1">SS</text>
<text x="150.6" y="46.8">A</text>
<text x="129" y="53.8">A</text>
<text x="173.2" y="53.3">A</text>
<text x="37.6" y="56.5">DD</text>
<text x="53" y="56.5">SS</text>
<text x="68.7" y="60.7">DD</text>
<text x="84.1" y="60.7">SS</text>
<text x="156.5" y="83.1">A</text>
<text x="41.5" y="87">DD</text>
<text x="54.8" y="87">SS</text>
<text x="72.3" y="86.8">DD</text>
<text x="85.7" y="86.8">SS</text>
<text x="141" y="86.8">A</text>
<text x="37.2" y="119.3">DD</text>
<text x="49.2" y="119.3">SS</text>
<text x="135.3" y="118.5">A</text>
<text x="172.3" y="119">A</text>
<text x="37.2" y="126.8">DD</text>
<text x="49.2" y="126.8">SS</text>
<text x="126.4" y="130.2">A</text>
<text x="55.1" y="158.7">DD</text>
<text x="67.2" y="158.7">SS</text>
<text x="135.5" y="159">A</text>
<text x="158.1" y="158.7">A</text>
<text x="41.3" y="197.5">DD</text>
<text x="54.7" y="197.5">SS</text>
<text x="163.7" y="196.7">DD</text>
<text x="177.1" y="196.7">SS</text>
<text x="43.1" y="220.7">DD</text>
<text x="56.5" y="220.7">SS</text>
<text x="72.7" y="220.7">DD</text>
<text x="86.1" y="220.7">SS</text>
<text x="146" y="224.1">DD</text>
<text x="159.4" y="224.1">SS</text>
<text x="135.2" y="229.6">DD</text>
<text x="148.5" y="229.6">SS</text>
</g>
<g font-size="1.8" fill="#999">
<text x="99.1" y="96.7">D001</text>
<text x="187.9" y="96.7">D002</text>
<text x="99" y="168.4">D003</text>
<text x="187.9" y="168.4">D004</text>
<text x="99" y="240.1">D024</text>
<text x="187.9" y="240.1">D005</text>
</g>
</svg>
